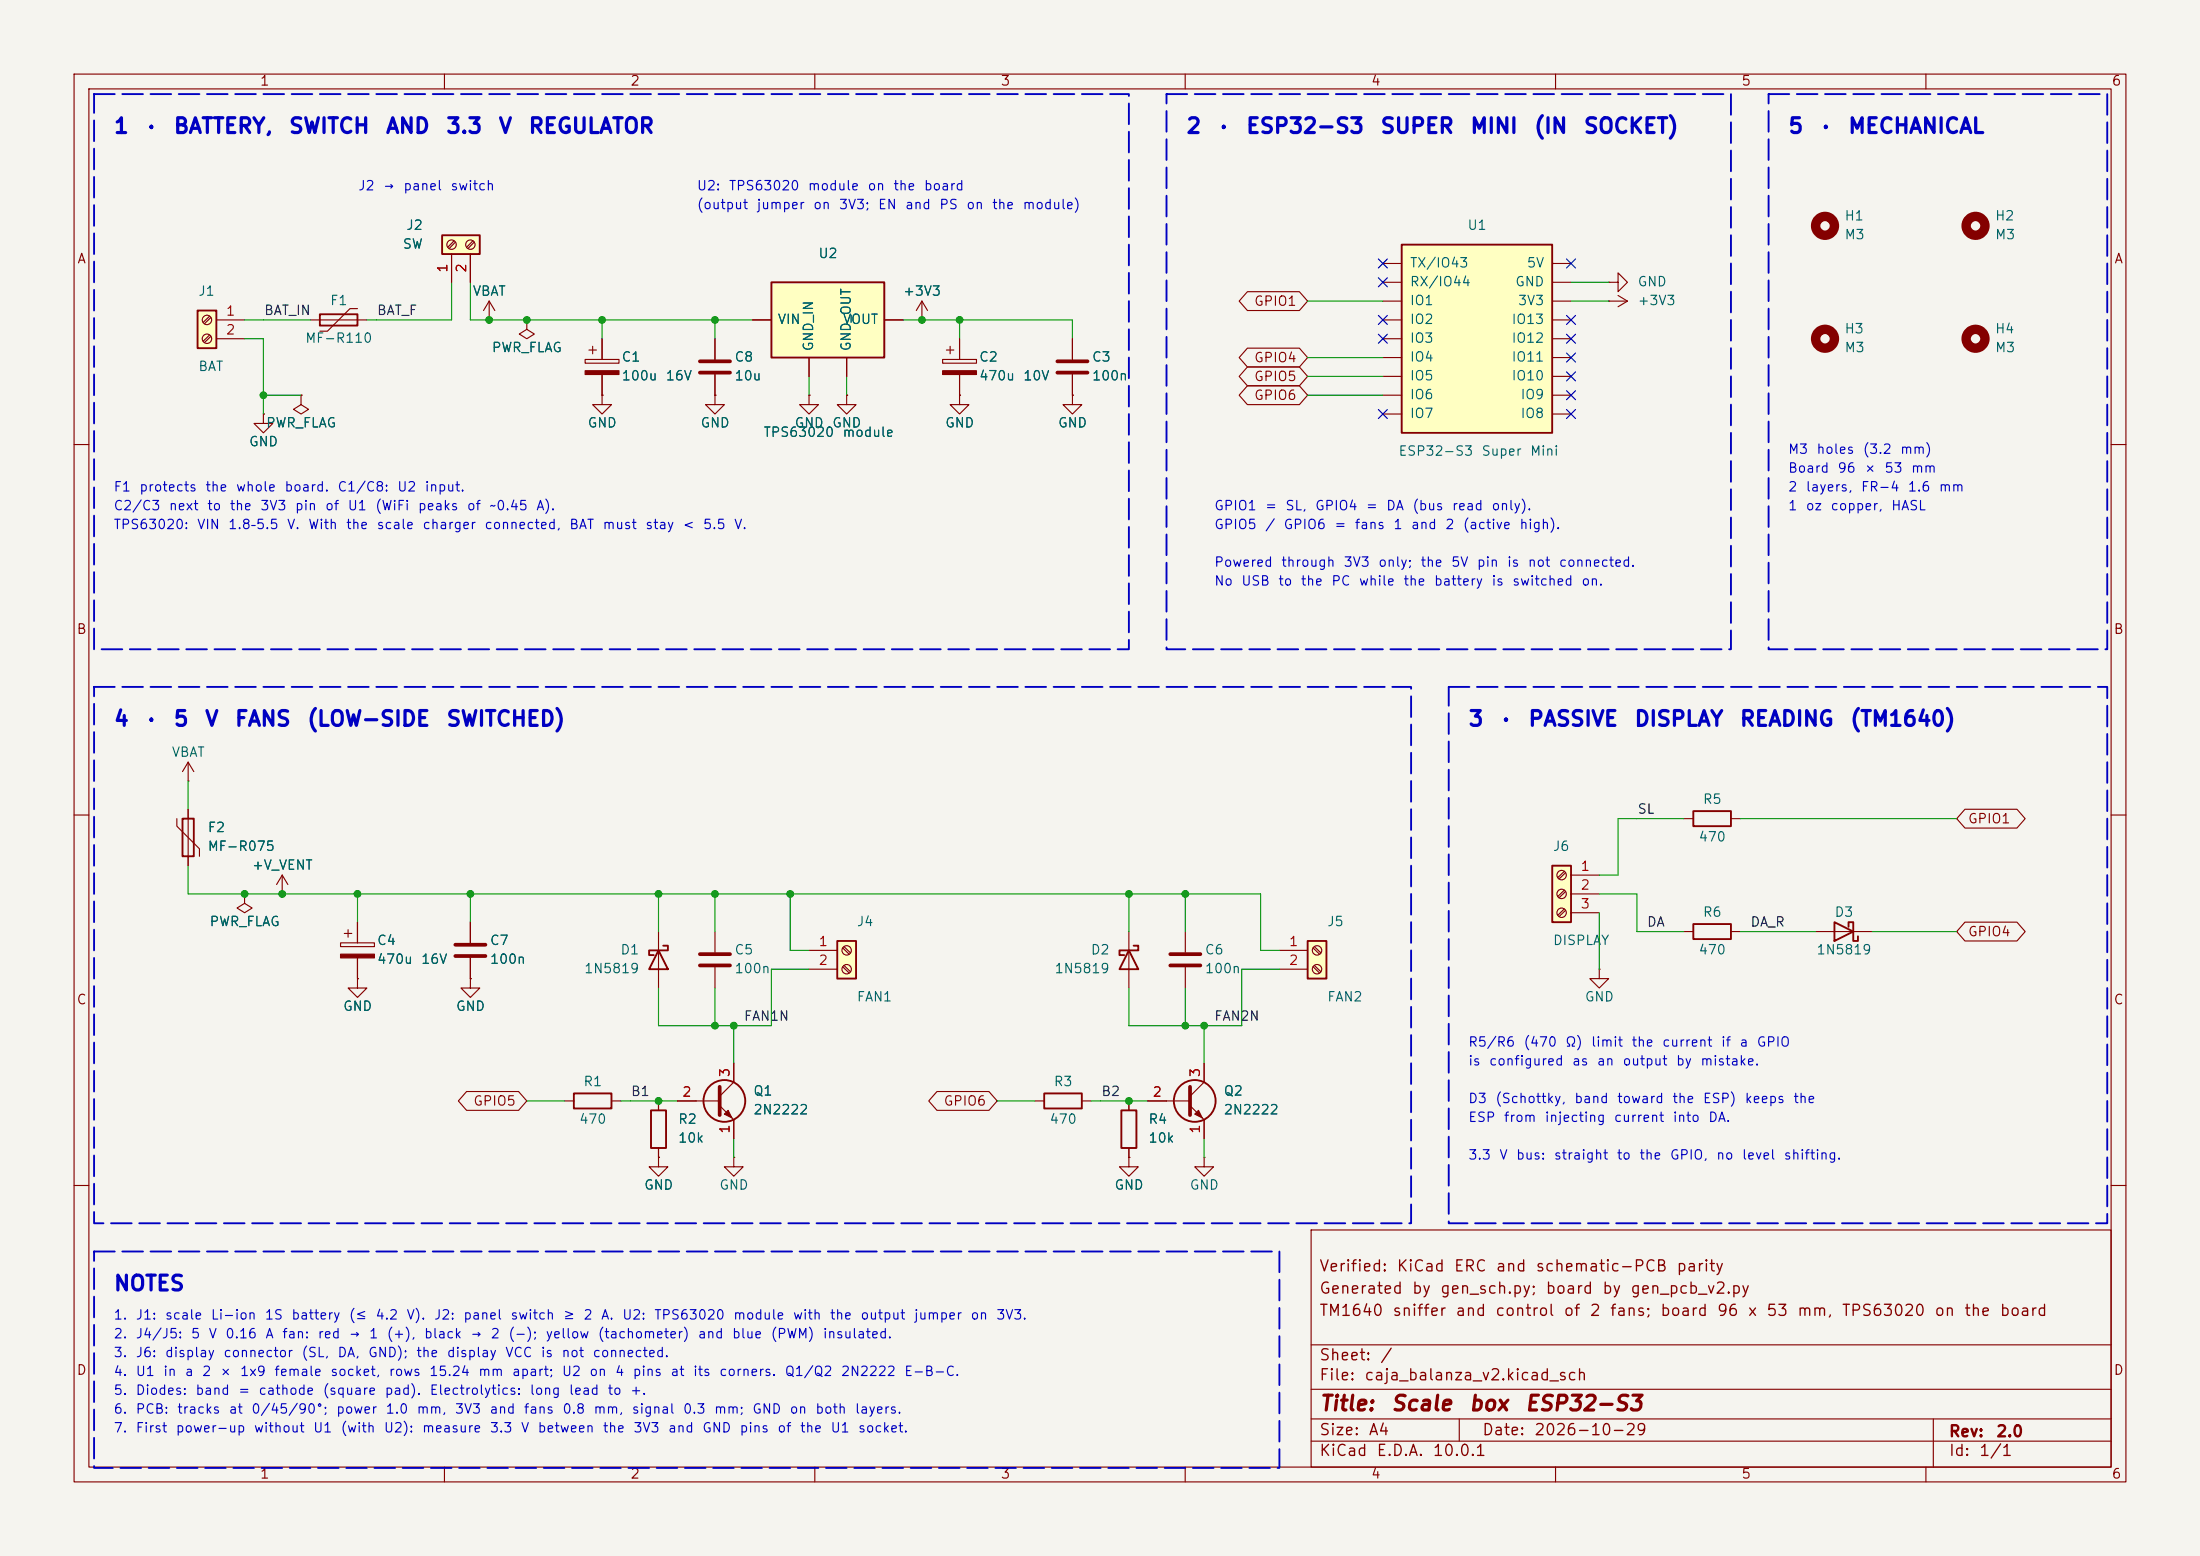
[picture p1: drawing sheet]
<svg xmlns="http://www.w3.org/2000/svg" width="297mm" height="210mm" viewBox="0 0 297 210" stroke-linecap="round" stroke-linejoin="round" font-family="sans-serif">
<path d="M0 0h297v210h-297z" fill="#f5f4ef" stroke="#f5f4ef" stroke-width=".14"/>
<g fill="none" stroke="#840000" stroke-width=".15">
<path d="M10 10h277v190h-277zM12 12h273v186h-273zM60 10v2M110 10v2M160 10v2M210 10v2M260 10v2M10 60h2M285 60h2M10 110h2M285 110h2M46 127.3h4.5v.5h-4.5z"/>
<path d="M46.5 126h1M47 125.5v1M48.3 124.5v2.8M48.3 129.3v2.8M76.2 148.6h1.3M82.5 148.6h1.3M10 160h2M177 166h108v32h-108zM285 160h2M60 198v2M110 198v2M160 198v2"/>
<path d="M177 194.5h108M177 191.5h108M177 187.5h108M177 181.5h108M197 191.5v3M210 198v2M260 198v2M261 191.5v6.5"/>
</g>
<path d="M46 128.8h4.5v.5h-4.5z" fill="#840000" stroke="#840000" stroke-width=".15"/>
<path d="M77.5 147.6h5v2h-5z" fill="none" stroke="#840000" stroke-width=".25"/>
<path d="M189.2 33h20.3v25.4h-20.3z" fill="#ffffc2"/>
<path d="M189.2 33h20.3v25.4h-20.3zM24.6 110.5h1.6v5.1h-1.6zM87.9 149.9h2v5h-2z" fill="none" stroke="#840000" stroke-width=".25"/>
<g fill="none" stroke="#840000" stroke-width=".15">
<path d="M186.7 35.6h2.5M186.7 38.1h2.5M209.5 35.6h2.6M209.5 38.1h2.6M35.6 55.9v1.3h1.2l-1.2 1.2-1.3-1.2h1.3M35.6 55.9h.1M66 43.2h.1M66 40.6l-.7 1.3M66 40.6l.8 1.3M66 40.6v2.6M71.1 43.2v1.3l1 .6-1 .6-1-.6 1-.6M71.1 43.2h.1"/>
<path d="M81.3 53.3v1.3h1.2l-1.2 1.3-1.3-1.3h1.3M81.3 53.3h.1M186.7 40.6h2.5M186.7 43.2h2.5M186.7 45.7h2.5M186.7 48.3h2.5M186.7 50.8h2.5M186.7 53.3h2.5M186.7 55.9h2.5M209.5 40.6h2.6M209.5 43.2h2.6M209.5 45.7h2.6"/>
<path d="M209.5 48.3h2.6M209.5 50.8h2.6M209.5 53.3h2.6M209.5 55.9h2.6M23.9 110.5v1l3 3.1v1M25.4 105.4h.1M25.4 102.9v2.5M25.4 109.2v7.6M25.4 102.9l-.8 1.2M25.4 102.9l.8 1.2M96.5 125.7v2.8M96.5 130.6v2.8"/>
<path d="M88.9 148.6v1.3M88.9 154.9v1.3"/>
</g>
<path d="M94.5 128.8h4.1M94.5 130.3h4.1" fill="none" stroke="#840000" stroke-width=".51"/>
<path d="M113 127h2.6v5.1h-2.6z" fill="#ffffc2"/>
<g fill="none" stroke="#840000" stroke-width=".25">
<path d="M113 127h2.6v5.1h-2.6zM141 147.6h5v2h-5z"/>
<circle cx="161.3" cy="148.6" r="2.82"/>
</g>
<g fill="none" stroke="#840000" stroke-width=".15">
<path d="M109.2 128.3h3.8M109.2 130.8h3.8M113.8 127.9l.8 .9M113.8 130.5l.8 .8M113.9 127.8l.9 .8M113.9 130.3l.9 .8M99.1 156.2v1.3h1.2l-1.2 1.3-1.3-1.3h1.3M99.1 156.2h.1M139.7 148.6h1.3M146 148.6h1.3M152.4 156.2v1.3h1.3l-1.3 1.3-1.3-1.3h1.3M152.4 156.2h.1"/>
<path d="M154.9 148.6h5.8M160.7 149.2l1.9 1.9v2.6M162.6 143.5v2.6l-1.9 1.9"/>
<circle cx="114.3" cy="128.3" r=".63"/>
<circle cx="114.3" cy="130.8" r=".63"/>
</g>
<path d="M160.7 146.7v3.8" fill="none" stroke="#840000" stroke-width=".51"/>
<path d="M161.3 150.4l.5-.5 .5 1z" fill="#840000" stroke="#840000" stroke-width=".15"/>
<path d="M26.7 41.9h2.5v5.1h-2.5z" fill="#ffffc2"/>
<path d="M26.7 41.9h2.5v5.1h-2.5zM152.4 128.3l1.3 2.5h-2.6zM153 127.6h.7v.7h-2.6v.6h.7M247.6 124.5l2.6 1.2-2.6 1.3zM249.6 125.1v-.6h.6v2.5h.6v-.6M151.4 149.9h2v5h-2z" fill="none" stroke="#840000" stroke-width=".25"/>
<g fill="none" stroke="#840000" stroke-width=".15">
<path d="M28.3 42.7l-.9 .8M28.3 45.2l-.9 .9M28.5 42.8l-.9 .9M28.5 45.4l-.9 .8M29.2 43.2h3.8M29.2 45.7h3.8M40.6 53.3v1.3l1.1 .6-1.1 .7-1-.7 1-.6M40.6 53.3h.1M129.5 53.3v1.3h1.3l-1.3 1.3-1.2-1.3h1.2M129.5 53.3h.1M144.8 45.7v2.8M144.8 50.5v2.8"/>
<path d="M48.3 132.1v1.3h1.2l-1.2 1.2-1.3-1.2h1.3M48.3 132.1h.1M152.4 125.7v7.7M245.1 125.7h7.6M88.9 156.2v1.3h1.3l-1.3 1.3-1.3-1.3h1.3M88.9 156.2h.1M152.4 148.6v1.3M152.4 154.9v1.3M162.6 156.2v1.3h1.2l-1.2 1.3-1.3-1.3h1.3M162.6 156.2h.1"/>
<circle cx="27.9" cy="43.2" r=".63"/>
<circle cx="27.9" cy="45.7" r=".63"/>
</g>
<path d="M142.7 48.8h4.1M142.7 50.3h4.1" fill="none" stroke="#840000" stroke-width=".51"/>
<path d="M176.5 127h2.6v5.1h-2.6z" fill="#ffffc2"/>
<path d="M228.6 109.5h5.1v2h-5.1zM176.5 127h2.6v5.1h-2.6z" fill="none" stroke="#840000" stroke-width=".25"/>
<g fill="none" stroke="#840000" stroke-width=".15">
<path d="M96.5 53.3v1.3h1.3l-1.3 1.3-1.3-1.3h1.3M96.5 53.3h.1M96.5 45.7v2.8M96.5 50.5v2.8M109.2 53.3v1.3h1.3l-1.3 1.3-1.3-1.3h1.3M109.2 53.3h.1M114.3 53.3v1.3h1.3l-1.3 1.3-1.3-1.3h1.3M114.3 53.3h.1M127.3 48.5h4.5v.5h-4.5zM127.8 47.2h1M128.3 46.7v1.1M129.5 45.7v2.8"/>
<path d="M129.5 50.5v2.8M144.8 53.3v1.3h1.2l-1.2 1.3-1.3-1.3h1.3M144.8 53.3h.1M38.1 118.1l-.8 1.3M38.1 118.1l.8 1.3M38.1 118.1v2.6M227.3 110.5h1.3M233.7 110.5h1.2M33 120.7v1.2l1 .7-1 .6-1-.6 1-.7M33 120.7h.1M38.1 120.7h.1M63.5 132.1v1.3h1.3l-1.3 1.2-1.3-1.2h1.3"/>
<path d="M63.5 132.1h.1M63.5 124.5v2.8M63.5 129.3v2.8M172.7 128.3h3.8M172.7 130.8h3.8M177.3 127.9l.8 .9M177.3 130.5l.8 .8M177.4 127.8l.9 .8M177.4 130.3l.9 .8"/>
<circle cx="177.8" cy="128.3" r=".63"/>
<circle cx="177.8" cy="130.8" r=".63"/>
</g>
<path d="M94.5 48.8h4.1M94.5 50.3h4.1M61.5 127.5h4M61.5 129h4" fill="none" stroke="#840000" stroke-width=".51"/>
<path d="M127.3 50h4.5v.5h-4.5z" fill="#840000" stroke="#840000" stroke-width=".15"/>
<path d="M104.1 38.1h15.3v10.2h-15.3z" fill="#ffffc2"/>
<path d="M104.1 38.1h15.3v10.2h-15.3zM43.2 42.4h5.1v1.5h-5.1z" fill="none" stroke="#840000" stroke-width=".25"/>
<g fill="none" stroke="#840000" stroke-width=".15">
<path d="M217.2 38.1h1.2v-1.3l1.3 1.3-1.3 1.3v-1.3M217.2 38.1h.1M218.4 39.9l1.3 .7M41.9 43.2h7.6M48.3 41.7h-1.1l-3 3h-1M79 48.5h4.6v.5h-4.6zM79.5 47.2h1M80 46.7v1.1M81.3 45.7v2.8M81.3 50.5v2.8M101.6 43.2h2.5M109.2 48.3v2.5"/>
<path d="M114.3 48.3v2.5M119.4 43.2h2.5M124.5 43.2h.1M124.5 40.6l-.8 1.3M124.5 40.6l.7 1.3M124.5 40.6v2.6M217.2 40.6h.1M217.2 40.6h2.5M219.7 40.6l-1.3 .8"/>
</g>
<path d="M79 50h4.6v.5h-4.6z" fill="#840000" stroke="#840000" stroke-width=".15"/>
<path d="M59.7 31.8h5.1v2.5h-5.1z" fill="#ffffc2"/>
<path d="M59.7 31.8h5.1v2.5h-5.1z" fill="none" stroke="#840000" stroke-width=".25"/>
<g fill="none" stroke="#840000" stroke-width=".15">
<path d="M61 34.3v3.8M61.3 32.5l-.8 .9M61.5 32.7l-.9 .9M63.5 34.3v3.8M63.8 32.5l-.8 .9M64 32.7l-.8 .9M160 125.7v2.8M160 130.6v2.8M215.9 130.8v1.3h1.3l-1.3 1.3-1.3-1.3h1.3M215.9 130.8h.1"/>
<circle cx="61" cy="33" r=".63"/>
<circle cx="63.5" cy="33" r=".63"/>
</g>
<g fill="none" stroke="#840000" stroke-width="1.3">
<circle cx="246.4" cy="30.5" r="1.27"/>
<circle cx="266.7" cy="30.5" r="1.27"/>
<circle cx="246.4" cy="45.7" r="1.27"/>
<circle cx="266.7" cy="45.7" r="1.27"/>
</g>
<path d="M158 128.8h4.1M158 130.3h4.1" fill="none" stroke="#840000" stroke-width=".51"/>
<path d="M209.5 116.8h2.6v7.7h-2.6z" fill="#ffffc2"/>
<g fill="none" stroke="#840000" stroke-width=".25">
<path d="M209.5 116.8h2.6v7.7h-2.6zM88.9 128.3l1.3 2.5h-2.6zM89.5 127.6h.7v.7h-2.6v.6h.7M228.6 124.7h5.1v2h-5.1z"/>
<circle cx="97.8" cy="148.6" r="2.82"/>
</g>
<g fill="none" stroke="#840000" stroke-width=".15">
<path d="M61 34.3v3.8M63.5 34.3v3.8M168.4 39.4h7l1.1 1.2-1.1 1.3h-7l-1.1-1.3zM35.6 55.9h.1M40.6 53.3h.1M66 43.2h.1M71.1 43.2h.1M81.3 53.3h.1M81.3 45.7v2.8M81.3 50.5v2.8M96.5 53.3h.1M96.5 45.7v2.8"/>
<path d="M96.5 50.5v2.8M101.6 43.2h2.5M109.2 53.3h.1M109.2 48.3v2.5M114.3 53.3h.1M114.3 48.3v2.5M119.4 43.2h2.5M124.5 43.2h.1M129.5 53.3h.1M129.5 45.7v2.8M129.5 50.5v2.8M144.8 53.3h.1"/>
<path d="M144.8 45.7v2.8M144.8 50.5v2.8M168.4 47h7l1.1 1.3-1.1 1.2h-7l-1.1-1.2zM168.4 49.5h7l1.1 1.3-1.1 1.3h-7l-1.1-1.3zM168.4 52.1h7l1.1 1.2-1.1 1.3h-7l-1.1-1.3zM25.4 109.2v1.3M25.4 115.6v1.2M211.2 117.6l-.9 .8M211.4 117.8l-.9 .8M212.1 118.1h3.8M265.3 109.2h7l1.1 1.3-1.1 1.3h-7l-1.1-1.3zM33 120.7h.1"/>
<path d="M38.1 120.7h.1M48.3 132.1h.1M48.3 124.5v2.8M48.3 129.3v2.8M63.5 132.1h.1M63.5 124.5v2.8M63.5 129.3v2.8M88.9 125.7v7.7M211.2 120.1l-.9 .9M211.2 122.7l-.9 .8M211.4 120.3l-.9 .9M211.4 122.9l-.9 .8"/>
<path d="M212.1 120.7h3.8M212.1 123.2h3.8M227.3 125.7h1.3M233.7 125.7h1.2M265.3 124.5h7l1.1 1.2-1.1 1.3h-7l-1.1-1.3zM63 147.3h7l1.1 1.3-1.1 1.3h-7l-1.1-1.3zM88.9 156.2h.1M88.9 148.6v1.3M88.9 154.9v1.3M91.4 148.6h5.8M97.2 149.2l1.9 1.9v2.6M99.1 143.5v2.6l-1.9 1.9"/>
<path d="M126.5 147.3h7l1.1 1.3-1.1 1.3h-7l-1.1-1.3zM152.4 156.2h.1M152.4 148.6v1.3M152.4 154.9v1.3M154.9 148.6h2.6M162.6 143.5v2.6M162.6 151.1v2.6"/>
<circle cx="210.8" cy="118.1" r=".63"/>
<circle cx="210.8" cy="120.6" r=".63"/>
<circle cx="210.8" cy="123.2" r=".63"/>
</g>
<path d="M97.2 146.7v3.8" fill="none" stroke="#840000" stroke-width=".51"/>
<path d="M97.8 150.4l.5-.5 .5 1z" fill="#840000" stroke="#840000" stroke-width=".15"/>
<g fill="none" stroke="#009600" stroke-width=".15">
<path d="M61 38.1v5.1h-11.5M63.5 38.1v5.1h38.1M212.1 38.1h5.1M33 43.2h8.9M33 45.7h2.6v10.2M35.6 53.3h5M81.3 43.2v2.5M96.5 43.2v2.5M109.2 50.8v2.5M114.3 50.8v2.5M121.9 43.2h22.9v2.5M129.5 43.2v2.5"/>
<path d="M176.5 40.6h10.2M176.5 53.3h10.2M176.5 48.3h10.2M176.5 50.8h10.2M212.1 40.6h5.1M25.4 116.8v3.9h144.8v7.6h2.5M25.4 105.4v3.8M227.3 110.5h-8.9v7.6h-2.5M234.9 110.5h29.3M48.3 120.7v3.8M63.5 120.7v3.8M88.9 120.7v5"/>
<path d="M96.5 120.7v5M96.5 133.4v5M99.1 138.4v5.1M106.7 120.7v7.6h2.5M109.2 130.8h-5.1v7.6h-15.2v-5M152.4 120.7v5M160 120.7v5M160 133.4v5M162.6 138.4v5.1M172.7 130.8h-5.1v7.6h-15.2v-5M215.9 120.7h5.1v5h6.3M215.9 123.2v7.6"/>
<path d="M234.9 125.7h10.2M252.7 125.7h11.5M71.1 148.6h5.1M83.8 148.6h7.6M99.1 153.7v2.5M134.6 148.6h5.1M147.3 148.6h7.6M162.6 153.7v2.5"/>
</g>
<g fill="none" stroke="#000084" stroke-width=".15">
<path d="M186.1 35l1.2 1.2M186.1 37.5l1.2 1.2M187.3 35l-1.2 1.2M187.3 37.5l-1.2 1.2M211.5 35l1.2 1.2M212.7 35l-1.2 1.2M186.1 45.1l1.2 1.2M186.1 55.3l1.2 1.2M186.1 42.6l1.2 1.2M187.3 45.1l-1.2 1.2M187.3 55.3l-1.2 1.2M187.3 42.6l-1.2 1.2"/>
<path d="M211.5 47.7l1.2 1.2M211.5 45.1l1.2 1.2M211.5 42.6l1.2 1.2M211.5 50.2l1.2 1.2M211.5 52.7l1.2 1.2M211.5 55.3l1.2 1.2M212.7 47.7l-1.2 1.2M212.7 45.1l-1.2 1.2M212.7 42.6l-1.2 1.2M212.7 50.2l-1.2 1.2M212.7 52.7l-1.2 1.2M212.7 55.3l-1.2 1.2"/>
</g>
<path d="M12.7 12.7h139.7v74.9h-139.7zM157.5 12.7h76.2v74.9h-76.2zM238.8 12.7h45.7v74.9h-45.7zM12.7 92.7h177.8v72.4h-177.8zM195.6 92.7h88.9v72.4h-88.9zM12.7 168.9h160v29.2h-160z" fill="none" stroke="#0000c2" stroke-width=".25" stroke-dasharray="2.8 1"/>
<g fill="#009600" stroke="#009600" stroke-width=".14">
<circle cx="66" cy="43.2" r=".46"/>
<circle cx="35.6" cy="53.3" r=".46"/>
<circle cx="33" cy="120.7" r=".46"/>
<circle cx="38.1" cy="120.7" r=".46"/>
<circle cx="124.5" cy="43.2" r=".46"/>
<circle cx="129.5" cy="43.2" r=".46"/>
<circle cx="162.6" cy="138.4" r=".46"/>
<circle cx="96.5" cy="43.2" r=".46"/>
<circle cx="106.7" cy="120.7" r=".46"/>
<circle cx="99.1" cy="138.4" r=".46"/>
<circle cx="152.4" cy="120.7" r=".46"/>
<circle cx="160" cy="120.7" r=".46"/>
<circle cx="160" cy="138.4" r=".46"/>
<circle cx="152.4" cy="148.6" r=".46"/>
<circle cx="71.1" cy="43.2" r=".46"/>
<circle cx="81.3" cy="43.2" r=".46"/>
<circle cx="48.3" cy="120.7" r=".46"/>
<circle cx="63.5" cy="120.7" r=".46"/>
<circle cx="88.9" cy="120.7" r=".46"/>
<circle cx="96.5" cy="120.7" r=".46"/>
<circle cx="88.9" cy="148.6" r=".46"/>
<circle cx="96.5" cy="138.4" r=".46"/>
</g>
<g font-size="2" fill="#0000c2">
<text x="15.2" y="18.5">1</text>
<text x="19.5" y="18.5">·</text>
<text x="23.3" y="18.5">BATTERY,</text>
<text x="38.9" y="18.5">SWITCH</text>
<text x="52" y="18.5">AND</text>
<text x="60.1" y="18.5">3.3</text>
<text x="67.2" y="18.5">V</text>
<text x="71.2" y="18.5">REGULATOR</text>
<text x="160" y="18.5">2</text>
<text x="164.2" y="18.5">·</text>
<text x="168.1" y="18.5">ESP32-S3</text>
<text x="186.2" y="18.5">SUPER</text>
<text x="198.4" y="18.5">MINI</text>
<text x="207" y="18.5">(IN</text>
<text x="213.7" y="18.5">SOCKET)</text>
<text x="241.3" y="18.5">5</text>
<text x="245.5" y="18.5">·</text>
<text x="249.4" y="18.5">MECHANICAL</text>
<text x="15.2" y="98.5">4</text>
<text x="19.5" y="98.5">·</text>
<text x="23.3" y="98.5">5</text>
<text x="27.5" y="98.5">V</text>
<text x="31.6" y="98.5">FANS</text>
<text x="41.3" y="98.5">(LOW-SIDE</text>
<text x="60.1" y="98.5">SWITCHED)</text>
<text x="198.1" y="98.5">3</text>
<text x="202.3" y="98.5">·</text>
<text x="206.2" y="98.5">PASSIVE</text>
<text x="220.5" y="98.5">DISPLAY</text>
<text x="234.7" y="98.5">READING</text>
<text x="249.6" y="98.5">(TM1640)</text>
<text x="15.2" y="174.7">NOTES</text>
</g>
<g font-size="2" fill="#840000">
<text x="178" y="190.9">Title:</text>
<text x="187.7" y="190.9">Scale</text>
<text x="198.2" y="190.9">box</text>
<text x="205.7" y="190.9">ESP32-S3</text>
</g>
<g font-size="1.5" fill="#840000">
<text x="178" y="172">Verified:</text>
<text x="188.4" y="172">KiCad</text>
<text x="196.2" y="172">ERC</text>
<text x="201.8" y="172">and</text>
<text x="207.2" y="172">schematic-PCB</text>
<text x="226.2" y="172">parity</text>
<text x="178" y="178">TM1640</text>
<text x="178" y="175">Generated</text>
<text x="187.9" y="178">sniffer</text>
<text x="190.5" y="175">by</text>
<text x="194.3" y="175">gen_sch.py;</text>
<text x="196.4" y="178">and</text>
<text x="201.8" y="178">control</text>
<text x="208.5" y="175">board</text>
<text x="211" y="178">of</text>
<text x="214.5" y="178">2</text>
<text x="216.2" y="175">by</text>
<text x="217.2" y="178">fans;</text>
<text x="220" y="175">gen_pcb_v2.py</text>
<text x="224" y="178">board</text>
<text x="231.7" y="178">96</text>
<text x="235.8" y="178">x</text>
<text x="238.4" y="178">53</text>
<text x="242.5" y="178">mm,</text>
<text x="248.5" y="178">TPS63020</text>
<text x="261" y="178">on</text>
<text x="265.1" y="178">the</text>
<text x="269.9" y="178">board</text>
<text x="178" y="184">Sheet:</text>
<text x="186.2" y="184">/</text>
<text x="178" y="186.7">File:</text>
<text x="184.1" y="186.7">caja_balanza_v2.kicad_sch</text>
<text x="178" y="196.9">KiCad</text>
<text x="178" y="194.1">Size:</text>
<text x="184.7" y="194.1">A4</text>
<text x="185.7" y="196.9">E.D.A.</text>
<text x="193.3" y="196.9">10.0.1</text>
<text x="200" y="194.1">Date:</text>
<text x="207" y="194.1">2026-10-29</text>
<text x="263" y="194.3">Rev:</text>
<text x="263" y="196.9">Id:</text>
<text x="267.1" y="196.9">1/1</text>
<text x="269.4" y="194.3">2.0</text>
</g>
<g font-size="1.3" fill="#840000">
<text x="35" y="11.9">1</text>
<text x="85" y="11.9">2</text>
<text x="135" y="11.9">3</text>
<text x="185" y="11.9">4</text>
<text x="235" y="11.9">5</text>
<text x="285" y="11.9">6</text>
<text x="10.3" y="35.9">A</text>
<text x="285.3" y="35.9">A</text>
<text x="169.2" y="41.6">GPIO1</text>
<text x="169.2" y="49.2">GPIO4</text>
<text x="169.2" y="51.8">GPIO5</text>
<text x="169.2" y="54.3">GPIO6</text>
<text x="10.3" y="85.9">B</text>
<text x="285.3" y="85.9">B</text>
<text x="265.6" y="111.4">GPIO1</text>
<text x="265.6" y="126.7">GPIO4</text>
<text x="10.3" y="135.9">C</text>
<text x="285.3" y="135.9">C</text>
<text x="63.8" y="149.5">GPIO5</text>
<text x="127.3" y="149.5">GPIO6</text>
<text x="10.3" y="185.9">D</text>
<text x="285.3" y="185.9">D</text>
<text x="35" y="199.9">1</text>
<text x="85" y="199.9">2</text>
<text x="135" y="199.9">3</text>
<text x="185" y="199.9">4</text>
<text x="235" y="199.9">5</text>
<text x="285" y="199.9">6</text>
</g>
<g font-size="1.3" fill="#0000c2">
<text x="48.3" y="26">J2</text>
<text x="51.6" y="26">→</text>
<text x="54.4" y="26">panel</text>
<text x="60.7" y="26">switch</text>
<text x="94" y="28.6">(output</text>
<text x="94" y="26">U2:</text>
<text x="98.3" y="26">TPS63020</text>
<text x="102" y="28.6">jumper</text>
<text x="109" y="26">module</text>
<text x="109.7" y="28.6">on</text>
<text x="113.2" y="28.6">3V3;</text>
<text x="117" y="26">on</text>
<text x="118.4" y="28.6">EN</text>
<text x="120.5" y="26">the</text>
<text x="122.1" y="28.6">and</text>
<text x="124.6" y="26">board</text>
<text x="126.7" y="28.6">PS</text>
<text x="130.4" y="28.6">on</text>
<text x="133.8" y="28.6">the</text>
<text x="138" y="28.6">module)</text>
<text x="241.3" y="61.6">M3</text>
<text x="241.3" y="64.1">Board</text>
<text x="245.1" y="61.6">holes</text>
<text x="248" y="64.1">96</text>
<text x="251.4" y="61.6">(3.2</text>
<text x="251.6" y="64.1">×</text>
<text x="254.3" y="64.1">53</text>
<text x="256.4" y="61.6">mm)</text>
<text x="257.9" y="64.1">mm</text>
<text x="15.2" y="71.7">TPS63020:</text>
<text x="15.2" y="69.2">C2/C3</text>
<text x="15.2" y="66.7">F1</text>
<text x="18.7" y="66.7">protects</text>
<text x="22.7" y="69.2">next</text>
<text x="26.5" y="71.7">VIN</text>
<text x="27.6" y="66.7">the</text>
<text x="27.9" y="69.2">to</text>
<text x="30.7" y="71.7">1.8–5.5</text>
<text x="30.9" y="69.2">the</text>
<text x="31.8" y="66.7">whole</text>
<text x="35" y="69.2">3V3</text>
<text x="38.3" y="66.7">board.</text>
<text x="38.6" y="71.7">V.</text>
<text x="39.7" y="69.2">pin</text>
<text x="41.5" y="71.7">With</text>
<text x="43.8" y="69.2">of</text>
<text x="45.5" y="66.7">C1/C8:</text>
<text x="46.6" y="71.7">the</text>
<text x="46.8" y="69.2">U1</text>
<text x="50.6" y="69.2">(WiFi</text>
<text x="50.7" y="71.7">scale</text>
<text x="53.5" y="66.7">U2</text>
<text x="56.3" y="69.2">peaks</text>
<text x="56.9" y="71.7">charger</text>
<text x="57.2" y="66.7">input.</text>
<text x="62.9" y="69.2">of</text>
<text x="65.3" y="71.7">connected,</text>
<text x="66" y="69.2">~0.45</text>
<text x="72.3" y="69.2">A).</text>
<text x="76.8" y="71.7">BAT</text>
<text x="81.3" y="71.7">must</text>
<text x="87" y="71.7">stay</text>
<text x="92.1" y="71.7">&lt;</text>
<text x="94.8" y="71.7">5.5</text>
<text x="99" y="71.7">V.</text>
<text x="163.8" y="71.7">GPIO5</text>
<text x="163.8" y="69.2">GPIO1</text>
<text x="170.7" y="71.7">/</text>
<text x="170.7" y="69.2">=</text>
<text x="173.2" y="71.7">GPIO6</text>
<text x="173.4" y="69.2">SL,</text>
<text x="177.4" y="69.2">GPIO4</text>
<text x="180" y="71.7">=</text>
<text x="182.8" y="71.7">fans</text>
<text x="184.3" y="69.2">=</text>
<text x="187" y="69.2">DA</text>
<text x="188" y="71.7">1</text>
<text x="190.4" y="71.7">and</text>
<text x="190.6" y="69.2">(bus</text>
<text x="195" y="71.7">2</text>
<text x="195.9" y="69.2">read</text>
<text x="197.4" y="71.7">(active</text>
<text x="201.3" y="69.2">only).</text>
<text x="205" y="71.7">high).</text>
<text x="241.3" y="66.7">2</text>
<text x="241.3" y="69.2">1</text>
<text x="243.7" y="66.7">layers,</text>
<text x="243.7" y="69.2">oz</text>
<text x="247" y="69.2">copper,</text>
<text x="251.1" y="66.7">FR-4</text>
<text x="255.2" y="69.2">HASL</text>
<text x="257.5" y="66.7">1.6</text>
<text x="261.6" y="66.7">mm</text>
<text x="163.8" y="76.8">Powered</text>
<text x="172.9" y="76.8">through</text>
<text x="181.3" y="76.8">3V3</text>
<text x="186" y="76.8">only;</text>
<text x="191.7" y="76.8">the</text>
<text x="195.8" y="76.8">5V</text>
<text x="199.3" y="76.8">pin</text>
<text x="203.4" y="76.8">is</text>
<text x="206.2" y="76.8">not</text>
<text x="210.3" y="76.8">connected.</text>
<text x="163.8" y="79.4">No</text>
<text x="167.5" y="79.4">USB</text>
<text x="172.5" y="79.4">to</text>
<text x="175.5" y="79.4">the</text>
<text x="179.6" y="79.4">PC</text>
<text x="183.4" y="79.4">while</text>
<text x="189.4" y="79.4">the</text>
<text x="193.5" y="79.4">battery</text>
<text x="201.3" y="79.4">is</text>
<text x="204.1" y="79.4">switched</text>
<text x="213.4" y="79.4">on.</text>
<text x="198.1" y="141.6">R5/R6</text>
<text x="205.6" y="141.6">(470</text>
<text x="211.2" y="141.6">Ω)</text>
<text x="214.7" y="141.6">limit</text>
<text x="220.2" y="141.6">the</text>
<text x="224.3" y="141.6">current</text>
<text x="232.2" y="141.6">if</text>
<text x="234.7" y="141.6">a</text>
<text x="237.1" y="141.6">GPIO</text>
<text x="198.1" y="149.2">D3</text>
<text x="198.1" y="144.1">is</text>
<text x="200.9" y="144.1">configured</text>
<text x="201.8" y="149.2">(Schottky,</text>
<text x="212.1" y="144.1">as</text>
<text x="212.4" y="149.2">band</text>
<text x="215.5" y="144.1">an</text>
<text x="218.2" y="149.2">toward</text>
<text x="219" y="144.1">output</text>
<text x="225.7" y="149.2">the</text>
<text x="226.2" y="144.1">by</text>
<text x="229.5" y="144.1">mistake.</text>
<text x="229.8" y="149.2">ESP)</text>
<text x="235.4" y="149.2">keeps</text>
<text x="242" y="149.2">the</text>
<text x="198.1" y="151.7">ESP</text>
<text x="202.9" y="151.7">from</text>
<text x="208.4" y="151.7">injecting</text>
<text x="217.8" y="151.7">current</text>
<text x="225.7" y="151.7">into</text>
<text x="230.5" y="151.7">DA.</text>
<text x="198.1" y="156.8">3.3</text>
<text x="202.3" y="156.8">V</text>
<text x="204.6" y="156.8">bus:</text>
<text x="209.7" y="156.8">straight</text>
<text x="218.2" y="156.8">to</text>
<text x="221.2" y="156.8">the</text>
<text x="225.3" y="156.8">GPIO,</text>
<text x="231.6" y="156.8">no</text>
<text x="235.1" y="156.8">level</text>
<text x="240.7" y="156.8">shifting.</text>
<text x="15.2" y="178.4">1.</text>
<text x="18.2" y="178.4">J1:</text>
<text x="22.2" y="178.4">scale</text>
<text x="28.4" y="178.4">Li-ion</text>
<text x="35.6" y="178.4">1S</text>
<text x="39.2" y="178.4">battery</text>
<text x="47" y="178.4">(≤</text>
<text x="50.6" y="178.4">4.2</text>
<text x="54.8" y="178.4">V).</text>
<text x="58.5" y="178.4">J2:</text>
<text x="62.4" y="178.4">panel</text>
<text x="68.8" y="178.4">switch</text>
<text x="75.9" y="178.4">≥</text>
<text x="78.7" y="178.4">2</text>
<text x="81" y="178.4">A.</text>
<text x="83.9" y="178.4">U2:</text>
<text x="88.2" y="178.4">TPS63020</text>
<text x="98.9" y="178.4">module</text>
<text x="107" y="178.4">with</text>
<text x="111.9" y="178.4">the</text>
<text x="116.1" y="178.4">output</text>
<text x="123.3" y="178.4">jumper</text>
<text x="130.9" y="178.4">on</text>
<text x="134.4" y="178.4">3V3.</text>
<text x="15.2" y="181">2.</text>
<text x="15.2" y="183.5">3.</text>
<text x="18.2" y="181">J4/J5:</text>
<text x="18.2" y="183.5">J6:</text>
<text x="22.2" y="183.5">display</text>
<text x="25.7" y="181">5</text>
<text x="28.1" y="181">V</text>
<text x="30.1" y="183.5">connector</text>
<text x="30.3" y="181">0.16</text>
<text x="35.7" y="181">A</text>
<text x="38" y="181">fan:</text>
<text x="40.6" y="183.5">(SL,</text>
<text x="42.8" y="181">red</text>
<text x="45.5" y="183.5">DA,</text>
<text x="47" y="181">→</text>
<text x="49.6" y="183.5">GND);</text>
<text x="49.7" y="181">1</text>
<text x="52.1" y="181">(+),</text>
<text x="56.1" y="183.5">the</text>
<text x="57.1" y="181">black</text>
<text x="60.2" y="183.5">display</text>
<text x="63.4" y="181">→</text>
<text x="66.1" y="181">2</text>
<text x="68.1" y="183.5">VCC</text>
<text x="68.5" y="181">(−);</text>
<text x="72.9" y="183.5">is</text>
<text x="73.6" y="181">yellow</text>
<text x="75.7" y="183.5">not</text>
<text x="79.9" y="183.5">connected.</text>
<text x="80.6" y="181">(tachometer)</text>
<text x="94.1" y="181">and</text>
<text x="98.7" y="181">blue</text>
<text x="103.9" y="181">(PWM)</text>
<text x="111" y="181">insulated.</text>
<text x="15.2" y="186">4.</text>
<text x="15.2" y="188.6">5.</text>
<text x="15.2" y="191.1">6.</text>
<text x="18.2" y="186">U1</text>
<text x="18.2" y="188.6">Diodes:</text>
<text x="18.2" y="191.1">PCB:</text>
<text x="21.9" y="186">in</text>
<text x="23.8" y="191.1">tracks</text>
<text x="24.9" y="186">a</text>
<text x="26.3" y="188.6">band</text>
<text x="27.2" y="186">2</text>
<text x="29.6" y="186">×</text>
<text x="30.8" y="191.1">at</text>
<text x="32.1" y="188.6">=</text>
<text x="32.3" y="186">1x9</text>
<text x="33.8" y="191.1">0/45/90°;</text>
<text x="34.8" y="188.6">cathode</text>
<text x="36.9" y="186">female</text>
<text x="43.5" y="188.6">(square</text>
<text x="44.5" y="186">socket,</text>
<text x="45.3" y="191.1">power</text>
<text x="51.8" y="188.6">pad).</text>
<text x="52" y="191.1">1.0</text>
<text x="52.4" y="186">rows</text>
<text x="56.2" y="191.1">mm,</text>
<text x="57.9" y="186">15.24</text>
<text x="57.9" y="188.6">Electrolytics:</text>
<text x="61.3" y="191.1">3V3</text>
<text x="64.5" y="186">mm</text>
<text x="66" y="191.1">and</text>
<text x="69" y="186">apart;</text>
<text x="70.6" y="191.1">fans</text>
<text x="71.4" y="188.6">long</text>
<text x="75.8" y="186">U2</text>
<text x="75.8" y="191.1">0.8</text>
<text x="76.7" y="188.6">lead</text>
<text x="79.5" y="186">on</text>
<text x="80" y="191.1">mm,</text>
<text x="81.9" y="188.6">to</text>
<text x="82.9" y="186">4</text>
<text x="85" y="188.6">+.</text>
<text x="85.2" y="191.1">signal</text>
<text x="85.3" y="186">pins</text>
<text x="90.4" y="186">at</text>
<text x="92.1" y="191.1">0.3</text>
<text x="93.5" y="186">its</text>
<text x="96.3" y="191.1">mm;</text>
<text x="97" y="186">corners.</text>
<text x="101.5" y="191.1">GND</text>
<text x="105.8" y="186">Q1/Q2</text>
<text x="106.5" y="191.1">on</text>
<text x="110" y="191.1">both</text>
<text x="113.4" y="186">2N2222</text>
<text x="115.3" y="191.1">layers.</text>
<text x="122" y="186">E-B-C.</text>
<text x="15.2" y="193.7">7.</text>
<text x="18.2" y="193.7">First</text>
<text x="23.6" y="193.7">power-up</text>
<text x="34.2" y="193.7">without</text>
<text x="42.2" y="193.7">U1</text>
<text x="45.9" y="193.7">(with</text>
<text x="51.7" y="193.7">U2):</text>
<text x="56.9" y="193.7">measure</text>
<text x="66" y="193.7">3.3</text>
<text x="70.2" y="193.7">V</text>
<text x="72.5" y="193.7">between</text>
<text x="81.3" y="193.7">the</text>
<text x="85.4" y="193.7">3V3</text>
<text x="90.1" y="193.7">and</text>
<text x="94.7" y="193.7">GND</text>
<text x="99.7" y="193.7">pins</text>
<text x="104.9" y="193.7">of</text>
<text x="107.9" y="193.7">the</text>
<text x="112" y="193.7">U1</text>
<text x="115.7" y="193.7">socket.</text>
</g>
<g font-size="1.3" fill="#006464">
<text x="54.3" y="33.9">SW</text>
<text x="54.8" y="31.3">J2</text>
<text x="110.4" y="35.2">U2</text>
<text x="198" y="31.3">U1</text>
<text x="248.9" y="32.6">M3</text>
<text x="248.9" y="30.1">H1</text>
<text x="269.2" y="32.6">M3</text>
<text x="269.2" y="30.1">H2</text>
<text x="26.7" y="40.2">J1</text>
<text x="44.5" y="41.5">F1</text>
<text x="63.7" y="40.2">VBAT</text>
<text x="121.8" y="40.2">+3V3</text>
<text x="190.2" y="41.5">IO1</text>
<text x="190.2" y="36.4">TX/IO43</text>
<text x="190.2" y="39">RX/IO44</text>
<text x="204.5" y="39">GND</text>
<text x="204.8" y="41.5">3V3</text>
<text x="206" y="36.4">5V</text>
<text x="221" y="39">GND</text>
<text x="221" y="41.5">+3V3</text>
<text x="41.1" y="46.6">MF-R110</text>
<text x="66.3" y="47.9">PWR_FLAG</text>
<text x="104.9" y="44">VIN</text>
<text x="110.1" y="47.5" transform="rotate(-90 110.1 47.5)">GND_IN</text>
<text x="113.7" y="44">VOUT</text>
<text x="115.2" y="47.5" transform="rotate(-90 115.2 47.5)">GND_OUT</text>
<text x="190.2" y="44">IO2</text>
<text x="190.2" y="46.6">IO3</text>
<text x="204" y="46.6">IO12</text>
<text x="204" y="44">IO13</text>
<text x="248.9" y="47.9">M3</text>
<text x="248.9" y="45.3">H3</text>
<text x="269.2" y="47.9">M3</text>
<text x="269.2" y="45.3">H4</text>
<text x="26.7" y="50.4">BAT</text>
<text x="83.8" y="49.1">C1</text>
<text x="83.8" y="51.7">100u</text>
<text x="89.8" y="51.7">16V</text>
<text x="99.1" y="49.1">C8</text>
<text x="99.1" y="51.7">10u</text>
<text x="132.1" y="49.1">C2</text>
<text x="132.1" y="51.7">470u</text>
<text x="138" y="51.7">10V</text>
<text x="147.3" y="49.1">C3</text>
<text x="147.3" y="51.7">100n</text>
<text x="190.2" y="49.1">IO4</text>
<text x="190.2" y="51.7">IO5</text>
<text x="204" y="51.7">IO10</text>
<text x="204" y="49.1">IO11</text>
<text x="35.8" y="58">PWR_FLAG</text>
<text x="79.2" y="58">GND</text>
<text x="94.5" y="58">GND</text>
<text x="103" y="59.3">TPS63020</text>
<text x="107.2" y="58">GND</text>
<text x="112.3" y="58">GND</text>
<text x="113.6" y="59.3">module</text>
<text x="127.5" y="58">GND</text>
<text x="142.7" y="58">GND</text>
<text x="190.2" y="54.2">IO6</text>
<text x="190.2" y="56.7">IO7</text>
<text x="205.2" y="56.7">IO8</text>
<text x="205.2" y="54.2">IO9</text>
<text x="33.5" y="60.6">GND</text>
<text x="188.7" y="61.8">ESP32-S3</text>
<text x="199.9" y="61.8">Super</text>
<text x="206.5" y="61.8">Mini</text>
<text x="23.1" y="102.5">VBAT</text>
<text x="27.9" y="112.6">F2</text>
<text x="229.2" y="113.9">470</text>
<text x="229.8" y="108.8">R5</text>
<text x="27.9" y="115.2">MF-R075</text>
<text x="33.9" y="117.7">+V_VENT</text>
<text x="209.6" y="115.2">J6</text>
<text x="28.2" y="125.3">PWR_FLAG</text>
<text x="115.6" y="125.3">J4</text>
<text x="179.1" y="125.3">J5</text>
<text x="229.8" y="124.1">R6</text>
<text x="247.6" y="124.1">D3</text>
<text x="50.8" y="127.9">C4</text>
<text x="50.8" y="130.4">470u</text>
<text x="56.8" y="130.4">16V</text>
<text x="66" y="127.9">C7</text>
<text x="66" y="130.4">100n</text>
<text x="78.8" y="131.7">1N5819</text>
<text x="83.7" y="129.1">D1</text>
<text x="99.1" y="129.1">C5</text>
<text x="99.1" y="131.7">100n</text>
<text x="142.3" y="131.7">1N5819</text>
<text x="147.2" y="129.1">D2</text>
<text x="162.6" y="129.1">C6</text>
<text x="162.6" y="131.7">100n</text>
<text x="209.6" y="127.9">DISPLAY</text>
<text x="229.2" y="129.1">470</text>
<text x="245.1" y="129.1">1N5819</text>
<text x="46.2" y="136.8">GND</text>
<text x="61.5" y="136.8">GND</text>
<text x="115.6" y="135.5">FAN1</text>
<text x="179.1" y="135.5">FAN2</text>
<text x="213.9" y="135.5">GND</text>
<text x="78.7" y="146.9">R1</text>
<text x="101.6" y="148.2">Q1</text>
<text x="142.2" y="146.9">R3</text>
<text x="165.1" y="148.2">Q2</text>
<text x="78.1" y="152">470</text>
<text x="91.4" y="152">R2</text>
<text x="91.4" y="154.5">10k</text>
<text x="101.6" y="150.7">2N2222</text>
<text x="141.6" y="152">470</text>
<text x="154.9" y="152">R4</text>
<text x="154.9" y="154.5">10k</text>
<text x="165.1" y="150.7">2N2222</text>
<text x="86.9" y="160.9">GND</text>
<text x="97" y="160.9">GND</text>
<text x="150.4" y="160.9">GND</text>
<text x="160.5" y="160.9">GND</text>
</g>
<g font-size="1.3" fill="#a90000">
<text x="60.7" y="36.9" transform="rotate(-90 60.7 36.9)">1</text>
<text x="63.2" y="36.9" transform="rotate(-90 63.2 36.9)">2</text>
<text x="30.4" y="42.9">1</text>
<text x="30.4" y="45.5">2</text>
<text x="213.3" y="117.9">1</text>
<text x="213.3" y="120.4">2</text>
<text x="213.3" y="122.9">3</text>
<text x="110.4" y="128">1</text>
<text x="110.4" y="130.6">2</text>
<text x="173.9" y="128">1</text>
<text x="173.9" y="130.6">2</text>
<text x="92" y="148.3">2</text>
<text x="98.8" y="145.5" transform="rotate(-90 98.8 145.5)">3</text>
<text x="155.5" y="148.3">2</text>
<text x="162.3" y="145.5" transform="rotate(-90 162.3 145.5)">3</text>
<text x="98.8" y="153.1" transform="rotate(-90 98.8 153.1)">1</text>
<text x="162.3" y="153.1" transform="rotate(-90 162.3 153.1)">1</text>
</g>
<g font-size="1.3" fill="#0f0f0f">
<text x="35.6" y="42.8">BAT_IN</text>
<text x="50.8" y="42.8">BAT_F</text>
<text x="221" y="110.1">SL</text>
<text x="222.2" y="125.4">DA</text>
<text x="236.2" y="125.4">DA_R</text>
<text x="100.3" y="138.1">FAN1N</text>
<text x="163.8" y="138.1">FAN2N</text>
<text x="85.1" y="148.2">B1</text>
<text x="148.6" y="148.2">B2</text>
</g>
</svg>
